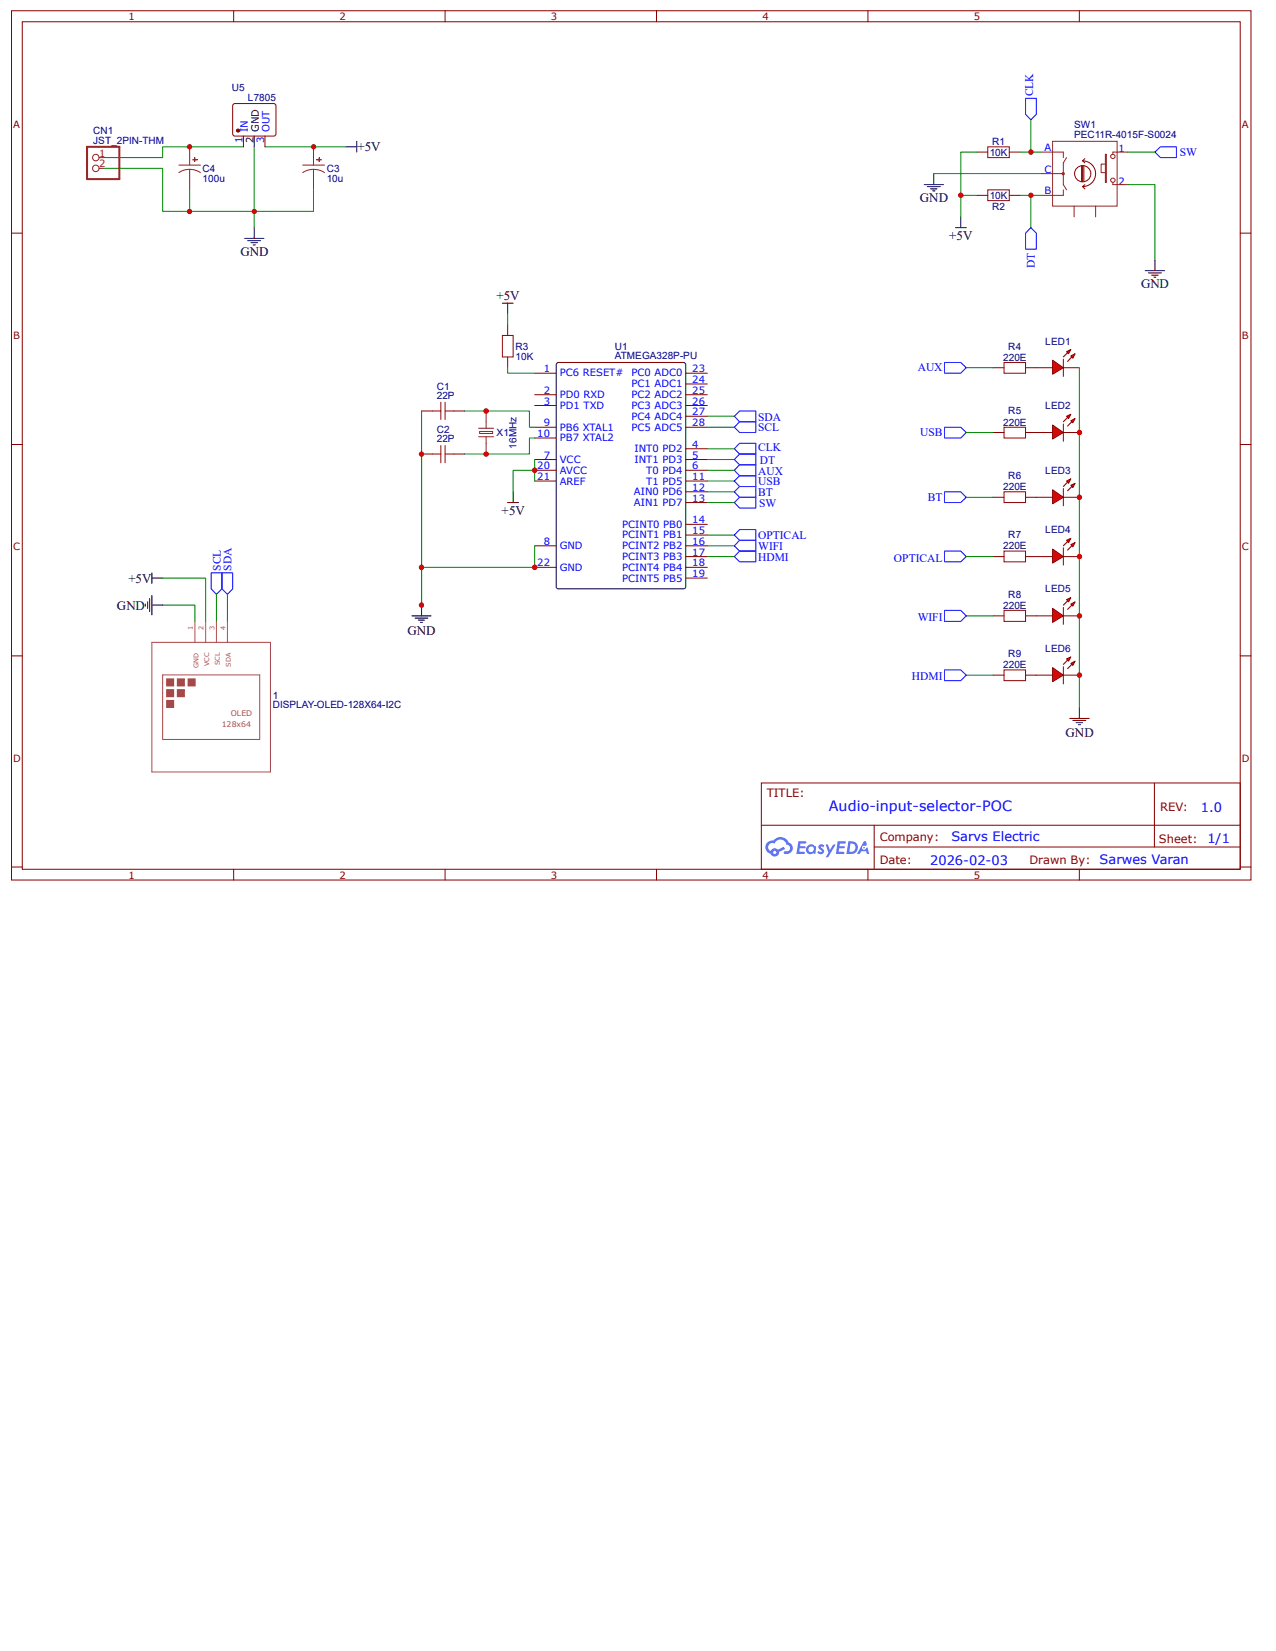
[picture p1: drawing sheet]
<svg xmlns="http://www.w3.org/2000/svg" width="216mm" height="279mm" viewBox="0 0 216 279" stroke-linecap="round" stroke-linejoin="round" font-family="sans-serif">
<g fill="none" stroke="#800" stroke-width=".17">
<path d="M1.9 1.8h209.8v147.1h-209.8zM3.8 3.7h206v143.4h-206zM39.5 1.8v1.9M75.3 1.8v1.9M111.1 1.8v1.9M146.9 1.8v1.9M182.6 1.8v1.9M1.9 39.5h1.9M209.8 39.5h1.9M1.9 75.2h1.9M209.8 75.2h1.9M1.9 111h1.9"/>
<path d="M209.8 111h1.9M128.8 132.5h81v14.6h-81zM128.8 139.7h81M147.9 139.7v7.3M195.3 132.5v10.8M1.9 146.7h1.9M39.5 147.1v1.8M75.3 147.1v1.8M111.1 147.1v1.8M146.9 147.1v1.8M147.9 143.3h61.9M182.6 147.1v1.8"/>
<path d="M209.8 146.7h1.9"/>
</g>
<g fill="#58f">
<path d="M138.6 143l.4-.1 .4 .1 .1 .1-.2 .3a.22 .22 0 0 0-.2-.2 .22 .22 0 0 0-.2 .2 .73 .73 0 0 1 .4 1l-.4 .2-.6-.3 .2-.3 .4 .2 .1-.2a.76 .76 0 0 1-.4-1z"/>
<path d="M139.7 142.9h.4l.3 .9 .6-.9h.4l-1.3 2.2h-.4l.5-.8z"/>
<path d="M135.1 142.4h1.2l.1 .1-.1 .2h-.9v.5h.7l.2 .2-.2 .2h-.8v.5l.8 .1v.3h-.1h-1.3z"/>
<path d="M141.7 142.4h1.4v.3h-.2h-.8l-.1 .5h.8l.2 .2-.2 .2h-.8l-.1 .5 .9 .1v.3h-1.4z"/>
<path d="M146.2 142.4h.3l.2 .6-.3 .2a.36 .36 0 0 0-.5 .1 .36 .36 0 0 0 .2 .5 .36 .36 0 0 0 .5-.3l.2-.1 .3 1.1h-.4l-.1-.4h-.9l-.2 .4h-.5z"/>
<path d="M146.1 143.4l.2 .1-.1 .1z"/>
<path d="M143.6 142.4l-.4 2.1h.7a1.09 1.09 0 0 0 1.3-1.1 1.09 1.09 0 0 0-1.3-1zM143.9 142.7a.73 .73 0 0 1 .8 .9 .73 .73 0 0 1-1 .5z"/>
<path d="M136.6 143.2a.79 .79 0 0 0 0 1.1 .79 .79 0 0 0 1 .1l.4 .1 .1-1.2-.3-.1a.74 .74 0 0 0-1.2 0zM136.9 143.4a.46 .46 0 0 1 .7 .1 .46 .46 0 0 1-.2 .6 .46 .46 0 0 1-.6-.3z"/>
<path d="M129.8 142.6a1.13 1.13 0 0 0 .6 1.9 .72 .72 0 0 0 .8 .4 .72 .72 0 0 0 .6-.7l1-.5-.2-.4-1 .5a.72 .72 0 0 0-1.2 .2 .7 .7 0 0 1-.3-1 .7 .7 0 0 1 1-.2 1.08 1.08 0 0 1 1.1-.7 1.08 1.08 0 0 1 .9 .9 .55 .55 0 0 1 .6 .5 .55 .55 0 0 1-.5 .6h-.4l-.2 .2a.96 .96 0 0 0 1.5-.5 .98 .98 0 0 0-.7-1.2 1.57 1.57 0 0 0-2.6-.4l-.4 .1zM130.8 144.3a.3 .3 0 0 1 .6 0 .3 .3 0 0 1-.6 0z"/>
</g>
<path d="M25.7 108.7h20.1v21.9h-20.1zM27.5 114.2h16.4v10.9h-16.4zM33 105.2v3.5M34.8 105.2v3.5M36.6 105.2v3.5M38.5 105.2v3.5" fill="none" stroke="#a54b4b" stroke-width=".17"/>
<path d="M28.2 114.9h1.1v1.1h-1.1z" fill="#a54b4b"/>
<path d="M28.2 114.9h1.1v1.1h-1.1z" fill="none" stroke="#a54b4b" stroke-width=".26"/>
<path d="M30.1 114.9h1.1v1.1h-1.1z" fill="#a54b4b"/>
<path d="M30.1 114.9h1.1v1.1h-1.1z" fill="none" stroke="#a54b4b" stroke-width=".26"/>
<path d="M28.2 116.8h1.1v1.1h-1.1z" fill="#a54b4b"/>
<path d="M28.2 116.8h1.1v1.1h-1.1z" fill="none" stroke="#a54b4b" stroke-width=".26"/>
<path d="M31.9 114.9h1.1v1.1h-1.1z" fill="#a54b4b"/>
<path d="M31.9 114.9h1.1v1.1h-1.1z" fill="none" stroke="#a54b4b" stroke-width=".26"/>
<path d="M28.2 118.6h1.1v1.1h-1.1z" fill="#a54b4b"/>
<path d="M28.2 118.6h1.1v1.1h-1.1z" fill="none" stroke="#a54b4b" stroke-width=".26"/>
<path d="M30.1 116.8h1.1v1.1h-1.1z" fill="#a54b4b"/>
<path d="M30.1 116.8h1.1v1.1h-1.1z" fill="none" stroke="#a54b4b" stroke-width=".26"/>
<g fill="none" stroke="#8d2323" stroke-width=".17">
<path d="M16.8 28.5h.7M16.8 26.7h.7M30.3 27.9h3.6M32.1 28.7l-1.2 .2-.6 .3M32.1 28.7l1.1 .2 .7 .3M32.1 24.8v3.1M32.1 28.7v3.4M176.2 25.7h3.7v1M176.2 29.4h3.7M178.1 23.9h10.9v11h-10.9zM179.8 29.3h.2v.2h-.2zM179.9 32.1v1h-3.7"/>
<path d="M180.5 26.7l-.6 .9v3.6l.6 .9M181.7 34.9v1.8M185.4 34.9v1.8M187 26.1h.2v4.8h-.2zM187 27.8h-.7v1.4h.7M188.3 30.9v.3h2.5M190.8 25.7h-2.5v.4"/>
<circle cx="16.2" cy="28.5" r=".55"/>
<circle cx="16.2" cy="26.7" r=".55"/>
<circle cx="188.3" cy="30.5" r=".37"/>
<circle cx="188.3" cy="26.5" r=".37"/>
</g>
<path d="M183 28.1v2.6M183.2 27.2a2.18 2.18 0 0 1 2.2 2.2 2.18 2.18 0 0 1-2.2 2.2M183.2 31.6l.4 .4M183.2 28.1v2.6M183.2 27.2l.4 .4M183.4 28.1v2.6M183.6 31.2l-.4 .4M183.6 26.8l-.4 .4M184.6 29.4a1.38 1.38 0 0 0-2.1-1.2 1.38 1.38 0 0 0 0 2.4 1.38 1.38 0 0 0 2.1-1.1" fill="none" stroke="#840000" stroke-width=".17"/>
<path d="M17.5 28.5h10v7.3h4.6M43 24.8v13.7M158 29.4h18.2M162.6 33.1v3.6M165.3 25.7h-2.7v7.4h2.7M172.6 25.7h3.6M172.6 33.1h3.6M174.4 20.3v5.4M174.4 33.1v5.4M190.8 31.2h4.6v12.8M190.8 25.7h4.6" fill="none" stroke="#080" stroke-width=".17"/>
<path d="M173.5 16.6h1.8v2.7l-.9 1-.9-1zM174.4 38.5l.9 1v2.7h-1.8v-2.7zM195.4 25.7l.9-.9h2.8v1.9h-2.8z" fill="none" stroke="#00f" stroke-width=".17"/>
<g fill="none" stroke="#000" stroke-width=".17">
<path d="M58.5 24.8h1.9M60.4 23.9v1.8M156.4 31.2h3.2M156.9 31.6h2.2M157.4 32h1.1M157.8 32.3h.4M158 29.4v1.8M161.7 38.5h1.8M162.6 36.7v1.8M193.8 45.8h3.3M194.3 46.2h2.2M194.9 46.6h1.1"/>
<path d="M195.2 46.9h.4M195.4 44v1.8"/>
</g>
<path d="M14.7 24.8h5.5v5.5h-5.5z" fill="none" stroke="#8d2323" stroke-width=".34"/>
<path d="M32.6 27l.8 .1z" fill="#8d2323"/>
<path d="M32.6 27l.8 .1z" fill="none" stroke="#8d2323" stroke-width=".17"/>
<path d="M33 26.7v.7z" fill="#8d2323"/>
<path d="M33 26.7v.7zM51.2 27.9h3.7M53 28.7l-1.1 .2-.7 .3M53 28.7l1.2 .2 .7 .3M53 24.8v3.1M53 28.7v3.4" fill="none" stroke="#8d2323" stroke-width=".17"/>
<path d="M53.6 27l.8 .1z" fill="#8d2323"/>
<path d="M53.6 27l.8 .1z" fill="none" stroke="#8d2323" stroke-width=".17"/>
<path d="M54 26.7v.7z" fill="#8d2323"/>
<path d="M54 26.7v.7z" fill="none" stroke="#8d2323" stroke-width=".17"/>
<path d="M32.1 32.1v3.7h20.9v-3.7M41.2 24.8h-13.7v1.9h-10M44.8 24.8h13.7" fill="none" stroke="#080" stroke-width=".17"/>
<path d="M41.2 23v1.8M44.8 23v1.8" fill="none" stroke="#800" stroke-width=".17"/>
<path d="M43 23v1.8" fill="none" stroke="#000" stroke-width=".17"/>
<circle cx="40.3" cy="22.1" r=".27" fill="#800"/>
<g fill="none" stroke="#800" stroke-width=".17">
<path d="M39.4 17.7l.4-.2 6.7 .1 .2 .3-.1 4.9-.3 .2h-6.7l-.2-.4zM85.9 54.9v1.9M71.3 69.6h1.9M71.3 76.8h1.9M76.8 69.6h1.8M76.8 76.8h1.8M85.9 60.4v1.8M90.5 63.2h3.6M90.5 66.8h3.6M90.5 68.6h3.6M90.5 77.8h3.6M90.5 79.6h3.6"/>
<path d="M90.5 72.3h3.6M90.5 74.1h3.6M116 63.2h3.7M116 66.8h3.7M116 68.6h3.7M116 75.9h3.7M116 77.8h3.7M116 79.6h3.7M116 72.3h3.7M116 65h3.7M116 70.4h3.7M168 62.2h1.9"/>
<path d="M173.5 62.2h1.8M90.5 92.4h3.6M90.5 81.4h3.6M90.5 96h3.6M116 92.4h3.7M116 81.4h3.7M116 83.2h3.7M116 85h3.7M116 88.7h3.7M116 90.6h3.7M116 94.2h3.7M116 96h3.7"/>
<path d="M116 97.8h3.7"/>
<circle cx="40.3" cy="22.1" r=".27"/>
</g>
<path d="M124.2 70.4l.9-.8h2.8v1.8h-2.8zM125.1 71.4h2.8v1.8h-2.8l-.9-.9zM125.1 76.8h2.8v1.9h-2.8l-.9-.9zM125.1 75h2.8v1.8h-2.8l-.9-.9zM35.7 96.9h1.8v2.8l-.9 .9-.9-.9zM37.5 96.9h1.9v2.8l-.9 .9-1-.9zM125.1 84.2h2.8v1.8h-2.8l-.9-1z" fill="none" stroke="#00f" stroke-width=".17"/>
<g fill="none" stroke="#000" stroke-width=".17">
<path d="M43 38.5v1.8M41.4 40.3h3.3M41.9 40.7h2.2M42.5 41.1h1.1M42.8 41.4h.4M85 51.3h1.8M85.9 51.3v1.8M94.2 61.5l.3-.2h21.2l.3 .2v37.8l-.2 .3-21.3 .1-.3-.2zM25.7 97.8h1.8M25.7 96.9v1.9M85.9 85h1.9M86.8 83.2v1.8"/>
<path d="M24.6 102.2v.4M25 101.9v1.1M25.3 101.3v2.2M25.7 100.8v3.3M25.7 102.4h1.8M69.7 104.2h3.2M70.2 104.6h2.2M70.8 104.9h1M71.1 105.3h.4M71.3 102.4v1.8"/>
</g>
<path d="M85 56.8h1.8v3.6h-1.8zM73.2 69.6h1.4M73.2 76.8h1.4M74.6 68.1v2.9M74.6 75.4v2.9M75.3 69.6h1.5M75.3 68.1v2.9M75.3 75.4v2.9M75.3 76.8h1.5M169.9 61.3h3.6v1.9h-3.6z" fill="none" stroke="#a00000" stroke-width=".17"/>
<g fill="none" stroke="#080" stroke-width=".17">
<path d="M85.9 53.1v1.8M71.3 69.6v32.8M78.6 69.6h11v2.7h.9M85.9 62.2v1h4.6M90.5 74.1h-.9v2.7h-11M90.5 79.6h-3.7v3.6M90.5 77.8v3.6M119.7 70.4h4.5M119.7 72.3h4.5M27.5 97.8h7.3v7.4M90.5 92.4v3.6h-19.2M119.7 85h4.5"/>
<path d="M27.5 102.4h5.5v2.8M36.6 100.6v4.6M38.5 100.6v4.6"/>
</g>
<path d="M81 72.5h2.5M81 73.9h2.5M81.2 73h2.2v.4h-2.2zM82.3 69.6v2.9M82.3 73.9v2.9" fill="none" stroke="#8d2323" stroke-width=".17"/>
<path d="M178.1 61l1.8 1.2-1.8 1.1z" fill="#f00"/>
<path d="M178.1 61l1.8 1.2-1.8 1.1zM179.9 60.8v2.9" fill="none" stroke="#800" stroke-width=".17"/>
<path d="M180.6 59.7l-.7 .7z" fill="#800"/>
<path d="M180.6 59.7l-.7 .7" fill="none" stroke="#800" stroke-width=".17"/>
<path d="M181.4 60.4l-.8 .8z" fill="#800"/>
<path d="M181.4 60.4l-.8 .8" fill="none" stroke="#800" stroke-width=".17"/>
<path d="M180.5 59.5l.7-.4-.4 .8z" fill="#f00"/>
<path d="M180.5 59.5l.7-.4-.4 .8z" fill="none" stroke="#800" stroke-width=".17"/>
<path d="M181.2 60.2l.7-.3-.4 .7z" fill="#f00"/>
<path d="M175.3 62.2h2.8M179.9 62.2h2.7M181.2 60.2l.7-.3-.4 .7z" fill="none" stroke="#800" stroke-width=".17"/>
<path d="M178.1 71.9l1.8 1.3-1.8 1.1z" fill="#f00"/>
<path d="M178.1 71.9l1.8 1.3-1.8 1.1zM179.9 71.8v2.9" fill="none" stroke="#800" stroke-width=".17"/>
<path d="M180.6 70.7l-.7 .7z" fill="#800"/>
<path d="M180.6 70.7l-.7 .7" fill="none" stroke="#800" stroke-width=".17"/>
<path d="M180.6 72.1l.8-.7z" fill="#800"/>
<path d="M181.4 71.4l-.8 .7" fill="none" stroke="#800" stroke-width=".17"/>
<path d="M180.5 70.4l.7-.3-.4 .7z" fill="#f00"/>
<path d="M180.5 70.4l.7-.3-.4 .7z" fill="none" stroke="#800" stroke-width=".17"/>
<path d="M181.2 71.2l.7-.4-.4 .7z" fill="#f00"/>
<path d="M168 73.2h1.9M173.5 73.2h4.6M179.9 73.2h2.7M181.2 71.2l.7-.4-.4 .7z" fill="none" stroke="#800" stroke-width=".17"/>
<path d="M169.9 72.3h3.6v1.8h-3.6z" fill="none" stroke="#a00000" stroke-width=".17"/>
<path d="M178.1 82.9l1.8 1.3-1.8 1.1z" fill="#f00"/>
<path d="M178.1 82.9l1.8 1.3-1.8 1.1zM179.9 82.7v2.9" fill="none" stroke="#800" stroke-width=".17"/>
<path d="M180.6 81.6l-.7 .7z" fill="#800"/>
<path d="M180.6 81.6l-.7 .7" fill="none" stroke="#800" stroke-width=".17"/>
<path d="M180.6 83.1l.8-.8z" fill="#800"/>
<path d="M181.4 82.3l-.8 .8" fill="none" stroke="#800" stroke-width=".17"/>
<path d="M180.5 81.4l.7-.4-.4 .8z" fill="#f00"/>
<path d="M180.5 81.4l.7-.4-.4 .8z" fill="none" stroke="#800" stroke-width=".17"/>
<path d="M181.2 82.1l.7-.3-.4 .7z" fill="#f00"/>
<path d="M168 84.2h1.9M173.5 84.2h4.6M179.9 84.2h2.7M181.2 82.1l.7-.3-.4 .7z" fill="none" stroke="#800" stroke-width=".17"/>
<path d="M169.9 83.2h3.6v1.8h-3.6z" fill="none" stroke="#a00000" stroke-width=".17"/>
<path d="M178.1 92.9l1.8 1.3-1.8 1.1z" fill="#f00"/>
<path d="M178.1 92.9l1.8 1.3-1.8 1.1zM179.9 92.7v2.9" fill="none" stroke="#800" stroke-width=".17"/>
<path d="M180.6 91.7l-.7 .7z" fill="#800"/>
<path d="M180.6 91.7l-.7 .7" fill="none" stroke="#800" stroke-width=".17"/>
<path d="M180.6 93.1l.8-.7z" fill="#800"/>
<path d="M181.4 92.4l-.8 .7" fill="none" stroke="#800" stroke-width=".17"/>
<path d="M180.5 91.4l.7-.3-.4 .7z" fill="#f00"/>
<path d="M180.5 91.4l.7-.3-.4 .7z" fill="none" stroke="#800" stroke-width=".17"/>
<path d="M181.2 92.2l.7-.4-.4 .7z" fill="#f00"/>
<path d="M168 94.2h1.9M173.5 94.2h4.6M179.9 94.2h2.7M181.2 92.2l.7-.4-.4 .7z" fill="none" stroke="#800" stroke-width=".17"/>
<path d="M169.9 93.3h3.6v1.8h-3.6z" fill="none" stroke="#a00000" stroke-width=".17"/>
<path d="M178.1 103l1.8 1.2-1.8 1.1z" fill="#f00"/>
<path d="M178.1 103l1.8 1.2-1.8 1.1zM179.9 102.8v2.9" fill="none" stroke="#800" stroke-width=".17"/>
<path d="M180.6 101.7l-.7 .7z" fill="#800"/>
<path d="M180.6 101.7l-.7 .7" fill="none" stroke="#800" stroke-width=".17"/>
<path d="M180.6 103.1l.8-.7z" fill="#800"/>
<path d="M181.4 102.4l-.8 .7" fill="none" stroke="#800" stroke-width=".17"/>
<path d="M180.5 101.5l.7-.4-.4 .8z" fill="#f00"/>
<path d="M180.5 101.5l.7-.4-.4 .8z" fill="none" stroke="#800" stroke-width=".17"/>
<path d="M181.2 102.2l.7-.3-.4 .7z" fill="#f00"/>
<path d="M168 104.2h1.9M173.5 104.2h4.6M179.9 104.2h2.7M181.2 102.2l.7-.3-.4 .7z" fill="none" stroke="#800" stroke-width=".17"/>
<path d="M169.9 103.3h3.6v1.9h-3.6z" fill="none" stroke="#a00000" stroke-width=".17"/>
<path d="M178.1 113l1.8 1.3-1.8 1.1z" fill="#f00"/>
<path d="M178.1 113l1.8 1.3-1.8 1.1zM179.9 112.8v2.9" fill="none" stroke="#800" stroke-width=".17"/>
<path d="M180.6 111.7l-.7 .7z" fill="#800"/>
<path d="M180.6 111.7l-.7 .7" fill="none" stroke="#800" stroke-width=".17"/>
<path d="M180.6 113.2l.8-.8z" fill="#800"/>
<path d="M181.4 112.4l-.8 .8" fill="none" stroke="#800" stroke-width=".17"/>
<path d="M180.5 111.5l.7-.3-.4 .7z" fill="#f00"/>
<path d="M180.5 111.5l.7-.3-.4 .7z" fill="none" stroke="#800" stroke-width=".17"/>
<path d="M181.2 112.3l.7-.4-.4 .7z" fill="#f00"/>
<path d="M165.3 25.7h1.8M165.3 33.1h1.8M170.8 25.7h1.8M170.8 33.1h1.8M168 114.3h1.9M173.5 114.3h4.6M179.9 114.3h2.7M181.2 112.3l.7-.4-.4 .7z" fill="none" stroke="#800" stroke-width=".17"/>
<path d="M167.1 24.8h3.7v1.9h-3.7zM167.1 32.1h3.7v1.9h-3.7zM169.9 113.4h3.6v1.8h-3.6z" fill="none" stroke="#a00000" stroke-width=".17"/>
<g fill="none" stroke="#080" stroke-width=".17">
<path d="M119.7 75.9h4.5M119.7 77.8h4.5M119.7 79.6h4.5M163.5 62.2h4.5M163.5 73.2h4.5M182.6 62.2v57.5M119.7 81.4h4.5M119.7 83.2h4.5M119.7 90.6h4.5M119.7 92.4h4.5M119.7 94.2h4.5M163.5 94.2h4.5"/>
<path d="M163.5 84.2h4.5M163.5 104.2h4.5M163.5 114.3h4.5"/>
</g>
<path d="M182.6 119.7v1.9M181 121.6h3.3M181.5 121.9h2.2M182.1 122.3h1.1M182.5 122.6h.3" fill="none" stroke="#000" stroke-width=".17"/>
<path d="M125.1 78.7h2.8v1.8h-2.8l-.9-.9zM159.8 61.3h2.8l.9 .9-.9 1h-2.8zM159.8 72.3h2.8l.9 .9-.9 .9h-2.8zM124.2 81.4l.9-.9h2.8v1.8h-2.8zM124.2 83.2l.9-.9h2.8v1.9h-2.8zM125.1 89.6h2.8v1.8h-2.8l-.9-.8zM125.1 91.4h2.8v1.9h-2.8l-.9-.9zM125.1 93.3h2.8v1.8h-2.8l-.9-.9zM159.8 83.2h2.8l.9 1-.9 .8h-2.8zM159.8 93.3h2.8l.9 .9-.9 .9h-2.8zM159.8 103.3h2.8l.9 .9-.9 1h-2.8zM159.8 113.4h2.8l.9 .9-.9 .9h-2.8z" fill="none" stroke="#00f" stroke-width=".17"/>
<g fill="#c00">
<circle cx="174.4" cy="33" r=".45"/>
<circle cx="174.4" cy="25.7" r=".46"/>
<circle cx="162.6" cy="33" r=".46"/>
<circle cx="32.1" cy="35.8" r=".44"/>
<circle cx="32.1" cy="24.8" r=".44"/>
<circle cx="53.1" cy="24.8" r=".45"/>
<circle cx="43" cy="35.8" r=".45"/>
<circle cx="82.3" cy="69.6" r=".46"/>
<circle cx="82.3" cy="76.9" r=".46"/>
<circle cx="71.3" cy="76.9" r=".44"/>
<circle cx="90.5" cy="79.6" r=".46"/>
<circle cx="71.3" cy="102.4" r=".45"/>
<circle cx="71.3" cy="96" r=".45"/>
<circle cx="90.5" cy="96" r=".46"/>
<circle cx="182.6" cy="73.2" r=".46"/>
<circle cx="182.6" cy="84.2" r=".46"/>
<circle cx="182.6" cy="94.2" r=".46"/>
<circle cx="182.6" cy="104.2" r=".46"/>
<circle cx="182.6" cy="114.3" r=".46"/>
</g>
<text font-size="2.4" fill="#00f" x="140.3" y="137.2">Audio-input-selector-POC</text>
<g font-size="2.2">
<text x="60.5" y="25.6">+5V</text>
<text x="155.7" y="34.2">GND</text>
<text x="160.6" y="40.6">+5V</text>
<text x="40.7" y="43.3">GND</text>
<text x="84" y="50.8">+5V</text>
<text x="193.1" y="48.8">GND</text>
<text x="84.9" y="87.1">+5V</text>
<text x="21.7" y="98.6">+5V</text>
<text x="19.8" y="103.2">GND</text>
<text x="69" y="107.4">GND</text>
<text x="180.3" y="124.7">GND</text>
</g>
<g font-size="2.2" fill="#00f">
<text x="203.2" y="137.3">1.0</text>
<text x="161" y="142.3">Sarvs Electric</text>
<text x="204.3" y="142.7">1/1</text>
<text x="157.4" y="146.3">2026-02-03</text>
</g>
<g font-size="1.9" fill="#00f">
<text x="174.8" y="16.3" transform="rotate(-90 174.8 16.3)">CLK</text>
<text x="199.6" y="26.4">SW</text>
<text x="175.1" y="45.4" transform="rotate(-90 175.1 45.4)">DT</text>
<text x="155.3" y="62.9">AUX</text>
<text x="128.3" y="71.2">SDA</text>
<text x="128.3" y="73">SCL</text>
<text x="128.3" y="76.3">CLK</text>
<text x="155.7" y="73.8">USB</text>
<text x="128.3" y="80.3">AUX</text>
<text x="128.3" y="82.1">USB</text>
<text x="128.3" y="83.9">BT</text>
<text x="128.6" y="78.5">DT</text>
<text x="128.4" y="85.7">SW</text>
<text x="157" y="84.8">BT</text>
<text x="128.3" y="91.2">OPTICAL</text>
<text x="128.3" y="93">WIFI</text>
<text x="128.3" y="94.9">HDMI</text>
<text x="151.3" y="95">OPTICAL</text>
<text x="37.3" y="96.6" transform="rotate(-90 37.3 96.6)">SCL</text>
<text x="39.2" y="96.6" transform="rotate(-90 39.2 96.6)">SDA</text>
<text x="155.3" y="105.1">WIFI</text>
<text x="154.3" y="115.1">HDMI</text>
</g>
<g font-size="1.9" fill="#800">
<text x="129.8" y="134.9">TITLE:</text>
<text x="196.3" y="137.3">REV:</text>
<text x="148.8" y="142.2">Company:</text>
<text x="196.1" y="142.6">Sheet:</text>
<text x="148.8" y="146.2">Date:</text>
<text x="174.2" y="146.3">Drawn By: Sarwes Varan</text>
</g>
<g font-size="1.7" fill="#800">
<text x="21.7" y="3.4">1</text>
<text x="57.4" y="3.4">2</text>
<text x="93.2" y="3.4">3</text>
<text x="129" y="3.4">4</text>
<text x="164.8" y="3.4">5</text>
<text x="2.2" y="21.6">A</text>
<text x="210.1" y="21.6">A</text>
<text x="2.2" y="57.4">B</text>
<text x="210.1" y="57.4">B</text>
<text x="2.2" y="93.1">C</text>
<text x="210.1" y="93.1">C</text>
<text x="2.2" y="128.9">D</text>
<text x="210.1" y="128.9">D</text>
<text x="21.7" y="148.7">1</text>
<text x="57.4" y="148.7">2</text>
<text x="93.2" y="148.7">3</text>
<text x="129" y="148.7">4</text>
<text x="164.8" y="148.7">5</text>
</g>
<g font-size="1.7" fill="#000080">
<text x="39.2" y="15.4">U5</text>
<text x="42" y="17">L7805</text>
<text x="15.8" y="22.7">CN1</text>
<text x="181.7" y="23.3">PEC11R-4015F-S0024</text>
<text x="181.7" y="21.7">SW1</text>
<text x="15.8" y="24.3">JST_2PIN-THM</text>
<text x="34.3" y="29.1">C4</text>
<text x="55.3" y="29.1">C3</text>
<text x="167.5" y="26.3">10K</text>
<text x="167.9" y="24.5">R1</text>
<text x="34.3" y="30.7">100u</text>
<text x="55.3" y="30.7">10u</text>
<text x="167.5" y="33.7">10K</text>
<text x="167.9" y="35.5">R2</text>
<text x="87.2" y="59.2">R3</text>
<text x="104" y="59.2">U1</text>
<text x="170.6" y="59.2">R4</text>
<text x="176.9" y="58.3">LED1</text>
<text x="73.9" y="66">C1</text>
<text x="87.2" y="60.9">10K</text>
<text x="104" y="60.8">ATMEGA328P-PU</text>
<text x="169.7" y="61">220E</text>
<text x="73.9" y="67.6">22P</text>
<text x="170.6" y="70.1">R5</text>
<text x="176.9" y="69.3">LED2</text>
<text x="73.9" y="74.8">22P</text>
<text x="73.9" y="73.2">C2</text>
<text x="84" y="73.8">X1</text>
<text x="87.4" y="75.9" transform="rotate(-90 87.4 75.9)">16MHz</text>
<text x="169.7" y="72">220E</text>
<text x="169.7" y="82.9">220E</text>
<text x="170.6" y="81.1">R6</text>
<text x="176.9" y="80.2">LED3</text>
<text x="169.7" y="93">220E</text>
<text x="170.6" y="91.1">R7</text>
<text x="176.9" y="90.2">LED4</text>
<text x="170.6" y="101.1">R8</text>
<text x="176.9" y="100.2">LED5</text>
<text x="169.7" y="103">220E</text>
<text x="169.7" y="113.1">220E</text>
<text x="170.6" y="111.2">R9</text>
<text x="176.9" y="110.3">LED6</text>
<text x="46.1" y="119.8">DISPLAY-OLED-128X64-I2C</text>
<text x="46.1" y="118.3">1</text>
</g>
<g font-size="1.7" fill="#00f">
<text x="42" y="22.4" transform="rotate(-90 42 22.4)">IN</text>
<text x="45.6" y="22.4" transform="rotate(-90 45.6 22.4)">OUT</text>
<text x="41" y="24.2" transform="rotate(-90 41 24.2)">1</text>
<text x="44.7" y="24.2" transform="rotate(-90 44.7 24.2)">3</text>
<text x="176.7" y="29.3">C</text>
<text x="176.7" y="25.6">A</text>
<text x="189.2" y="25.8">1</text>
<text x="176.7" y="32.9">B</text>
<text x="189.2" y="31.2">2</text>
<text x="92" y="63">1</text>
<text x="94.7" y="63.7">PC6 RESET#</text>
<text x="106.8" y="63.7">PC0 ADC0</text>
<text x="106.8" y="65.6">PC1 ADC1</text>
<text x="117.1" y="63">23</text>
<text x="117.1" y="64.8">24</text>
<text x="92" y="66.6">2</text>
<text x="92" y="68.5">3</text>
<text x="94.7" y="67.4">PD0 RXD</text>
<text x="94.7" y="69.2">PD1 TXD</text>
<text x="106.8" y="67.4">PC2 ADC2</text>
<text x="106.8" y="69.2">PC3 ADC3</text>
<text x="106.8" y="71">PC4 ADC4</text>
<text x="117.1" y="66.6">25</text>
<text x="117.1" y="68.5">26</text>
<text x="117.1" y="70.3">27</text>
<text x="90.9" y="74">10</text>
<text x="92" y="77.6">7</text>
<text x="92" y="72.1">9</text>
<text x="94.7" y="72.9">PB6 XTAL1</text>
<text x="94.7" y="74.7">PB7 XTAL2</text>
<text x="106.8" y="72.9">PC5 ADC5</text>
<text x="107.4" y="76.5">INT0 PD2</text>
<text x="117.1" y="75.8">4</text>
<text x="117.1" y="77.6">5</text>
<text x="117.1" y="72.1">28</text>
<text x="90.9" y="79.4">20</text>
<text x="90.9" y="81.2">21</text>
<text x="94.7" y="78.3">VCC</text>
<text x="94.7" y="80.1">AVCC</text>
<text x="94.7" y="82">AREF</text>
<text x="107.2" y="83.8">AIN0 PD6</text>
<text x="107.4" y="78.3">INT1 PD3</text>
<text x="109.3" y="80.1">T0 PD4</text>
<text x="109.3" y="82">T1 PD5</text>
<text x="117.1" y="79.4">6</text>
<text x="117.1" y="81.2">11</text>
<text x="117.1" y="83.1">12</text>
<text x="105.3" y="89.3">PCINT0 PB0</text>
<text x="107.2" y="85.6">AIN1 PD7</text>
<text x="117.1" y="84.9">13</text>
<text x="117.1" y="88.6">14</text>
<text x="90.9" y="95.8">22</text>
<text x="92" y="92.2">8</text>
<text x="94.7" y="92.9">GND</text>
<text x="105.3" y="91.1">PCINT1 PB1</text>
<text x="105.3" y="92.9">PCINT2 PB2</text>
<text x="105.3" y="94.7">PCINT3 PB3</text>
<text x="117.1" y="90.4">15</text>
<text x="117.1" y="92.2">16</text>
<text x="117.1" y="94">17</text>
<text x="117.1" y="95.8">18</text>
<text x="94.7" y="96.6">GND</text>
<text x="105.3" y="96.6">PCINT4 PB4</text>
<text x="105.3" y="98.4">PCINT5 PB5</text>
<text x="117.1" y="97.7">19</text>
</g>
<g font-size="1.7">
<text x="43.8" y="22.4" transform="rotate(-90 43.8 22.4)">GND</text>
<text x="42.9" y="24.2" transform="rotate(-90 42.9 24.2)">2</text>
</g>
<g font-size="1.7" fill="#8d2323">
<text x="16.8" y="28.3">2</text>
<text x="16.8" y="26.5">1</text>
</g>
<g font-size="1.3" fill="#a54b4b">
<text x="37.6" y="123">128x64</text>
<text x="39.1" y="121.2">OLED</text>
</g>
<g font-size="1.1" fill="#a54b4b">
<text x="32.6" y="106.6" transform="rotate(-90 32.6 106.6)">1</text>
<text x="34.5" y="106.6" transform="rotate(-90 34.5 106.6)">2</text>
<text x="36.3" y="106.6" transform="rotate(-90 36.3 106.6)">3</text>
<text x="38.1" y="106.6" transform="rotate(-90 38.1 106.6)">4</text>
<text x="33.6" y="113" transform="rotate(-90 33.6 113)">GND</text>
<text x="35.4" y="112.8" transform="rotate(-90 35.4 112.8)">VCC</text>
<text x="37.2" y="112.6" transform="rotate(-90 37.2 112.6)">SCL</text>
<text x="39" y="112.8" transform="rotate(-90 39 112.8)">SDA</text>
</g>
</svg>
